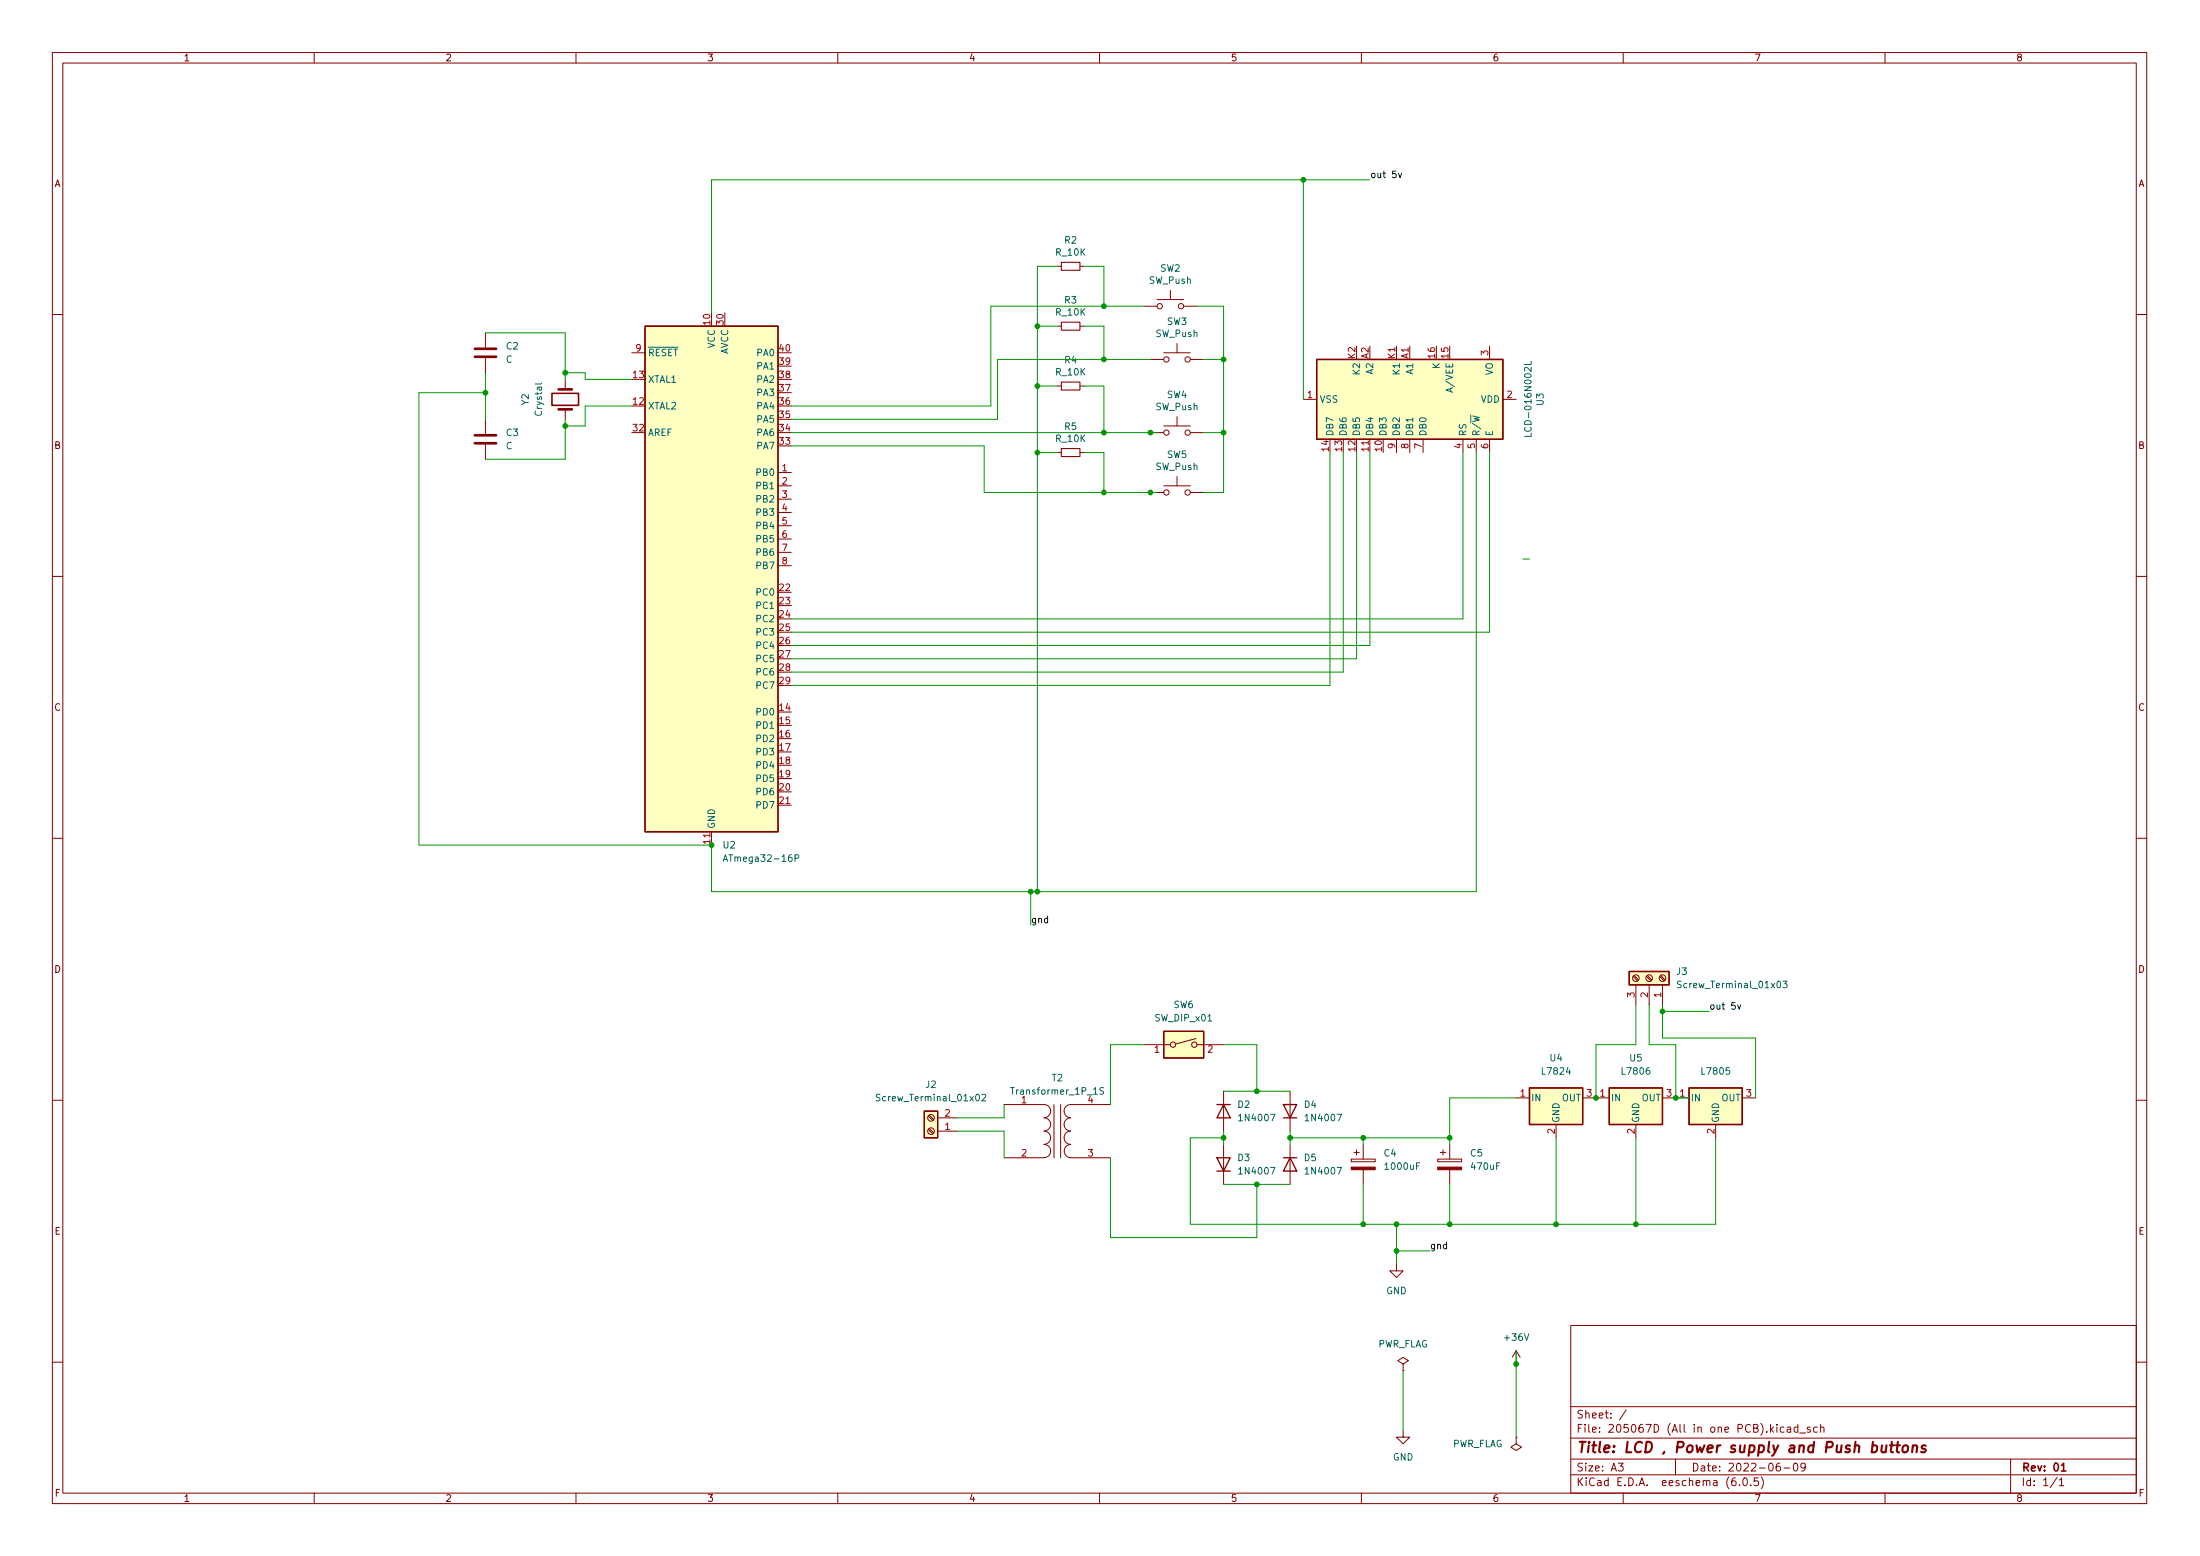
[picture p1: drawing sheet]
<svg xmlns="http://www.w3.org/2000/svg" width="420mm" height="297mm" viewBox="0 0 420 297" stroke-linecap="round" stroke-linejoin="round" font-family="sans-serif">
<g fill="none" stroke="#840000" stroke-width=".19">
<path d="M10 10h400v277h-400zM12 12h396v273h-396zM60 10v2M110 10v2M160 10v2M210 10v2M260 10v2M310 10v2M360 10v2M201.9 50.8h.8M206.2 50.8h.8M218.4 58.5h2.6"/>
<path d="M221 57.2h5.1M223.5 55.4v1.8M226.1 58.5h2.5M10 60h2M92.7 63.5v2.8M92.7 68.4v2.8M107.9 72.4v1.9M107.9 78.1v1.9M120.6 67.3h2.6M201.9 73.7h.8M201.9 62.3h.8M206.2 73.7h.8"/>
<path d="M206.2 62.3h.8M219.7 68.6h2.5M222.2 67.3h5.1M224.8 65.6v1.7M224.8 79.5v1.8M227.3 68.6h2.6M248.9 76.2h2.6M284.5 66.1v2.5M287 76.2h2.6M408 60h2M92.7 80v2.8M92.7 84.9v2.8"/>
<path d="M148.6 90.2h2.5M148.6 92.7h2.5M148.6 95.3h2.5M148.6 97.8h2.5M201.9 86.4h.8M206.2 86.4h.8M219.7 94h2.5M219.7 82.6h2.5M222.2 92.7h5.1M222.2 81.3h5.1M224.8 91v1.7M227.3 94h2.6"/>
<path d="M227.3 82.6h2.6M261.6 83.9v2.5M266.7 83.9v2.5M269.2 83.9v2.5M271.8 83.9v2.5M279.4 83.9v2.5M281.9 83.9v2.5M284.5 83.9v2.5M10 110h2M148.6 100.4h2.5M148.6 102.9h2.5M148.6 105.4h2.5"/>
<path d="M148.6 108h2.5M408 110h2M135.9 158.8v2.5M148.6 153.7h2.5M10 160h2M408 160h2M218.4 199.4h5.1M228.4 198.3l-3.9 1M228.6 199.4h5.1M311.9 186.4l.9 .9M312.1 186.2l.8 .9M312.4 188v3.8"/>
<path d="M314.5 186.4l.8 .9M314.6 186.2l.9 .9M315 188v3.8M317 186.4l.8 .9M317.2 186.2l.8 .9M317.5 188v3.8M10 210h2M177.3 213.1l.9 .8M177.3 215.6l.9 .8M177.5 212.9l.8 .8M177.5 215.4l.8 .9M179.1 215.9h3.8"/>
<path d="M179.1 213.4h3.8M191.8 210.9h7.6a1.27 1.27 0 0 1 1.3 1.2 1.27 1.27 0 0 1-1.3 1.3 1.26 1.26 0 0 1 1.3 1.3 1.26 1.26 0 0 1-1.3 1.2M199.4 218.5a1.26 1.26 0 0 1 1.3 1.2 1.26 1.26 0 0 1-1.3 1.3h-7.6M199.4 215.9a1.26 1.26 0 0 1 1.3 1.3 1.26 1.26 0 0 1-1.3 1.3M201.3 210.9v10.1M202.6 210.9v10.1M203.3 219.7a1.24 1.24 0 0 0 1.2 1.3h7.6M204.5 215.9a1.26 1.26 0 0 0-1.3 1.3 1.26 1.26 0 0 0 1.3 1.3M204.5 218.5a1.23 1.23 0 0 0-1.2 1.2M212.1 210.9h-7.6a1.27 1.27 0 0 0-1.3 1.2 1.27 1.27 0 0 0 1.3 1.3 1.26 1.26 0 0 0-1.3 1.3 1.26 1.26 0 0 0 1.3 1.2M233.7 208.3v7.6M233.7 218.5v7.6"/>
<path d="M246.4 208.3v7.6M246.4 218.5v7.6M259.1 219.5v1M260.3 218.5v2.8M275.6 219.5v1M276.9 218.5v2.8M289.6 209.6h2.5M297.2 214.7v2.5M302.3 209.6h5M312.4 214.7v2.5M317.5 209.6h5.1M327.7 214.7v2.5"/>
<path d="M332.7 209.6h2.6M408 210h2M258.1 221.3h4.5v.5h-4.5zM258.6 220h1M260.3 223.3v2.8M274.6 221.3h4.5v.5h-4.5zM275.1 220h1M276.9 223.3v2.8M266.7 241.3v1.3h1.3l-1.3 1.3-1.3-1.3h1.3M289.6 257.8l-.8 1.3M289.6 257.8v2.6M289.6 257.8l.7 1.3"/>
<path d="M300 253h108v32h-108zM10 260h2M268 273.1v1.3h1.2l-1.2 1.2-1.3-1.2h1.3M268 260.4l1-.6-1-.7-1 .7 1 .6v1.3M268 261.7h.1M289.6 274.4v1.2l-1.1 .7 1.1 .6 1-.6-1-.7M289.6 274.4h.1M300 278.5h108M300 274.5h108M300 268.5h108M309.1 279.3h.9l-.5 .6 .4 .1v.7l-.2 .1-.6-.1M310.6 269.1l-1.3 2"/>
<path d="M320 278.5v3M339.9 279.3a.6 .6 0 0 0-.7 .7v.5l.2 .2 .4 .1 .2-.1 .1-.5-.2-.2-.4-.1-.3 .3M340.7 272.5l-.4-.1-.3 .3 .1 .6h.6M341.4 272.5h.5l.1 .9M342 272.8h-.5a.29 .29 0 0 0-.2 .3 .29 .29 0 0 0 .2 .3l.5-.1M342.7 279.4l.2-.1a.8 .8 0 0 1 .5 .8 .8 .8 0 0 1-.5 .7 1 1 0 0 1-.2-1.4zM343.4 272.5l-.5-.1-.3 .3 .2 .6h.6M343.4 271.9v1.5M343.7 273.6h1.2M344.8 280l-.3 .2h-.3l-.3-.2 .2-.6 .4-.1 .2 .2a.99 .99 0 0 1-.3 1.3h-.3M345.7 272.5l-.3-.1-.3 .2 .1 .2 .5 .2v.3h-.6M347.1 272.5l-.5-.1-.2 .3 .1 .6h.6"/>
<path d="M347.7 272.6l.2-.2 .4 .1 .1 .9M347.7 271.9v1.5M384 278.5v6.5M408 260h2M60 285v2M110 285v2M160 285v2M210 285v2M260 285v2M300 281.5h108M310 285v2M331.4 282.1a.59 .59 0 0 0-.7 .7v.5l.2 .2 .4 .1 .2-.1 .1-.5-.2-.2-.4-.1-.3 .3"/>
<path d="M332.2 283.5v.1M333.1 282.2l.1-.1a.8 .8 0 0 1 .5 .8 .8 .8 0 0 1-.5 .7 1 1 0 0 1-.1-1.4zM334.4 283.5v.1M335.8 282.1h-.7l-.1 .7 .2-.1 .5 .1 .2 .2-.1 .5-.2 .1-.6-.1M336.4 281.9a1.73 1.73 0 0 1 0 2.3M340.7 280.2h1.2M360 285v2M392.9 282l-1.3 2M393.3 282.5l.4-.4v1.5M393.3 283.6h.8"/>
<circle cx="221.5" cy="58.5" r=".51"/>
<circle cx="225.6" cy="58.5" r=".51"/>
<circle cx="222.8" cy="68.6" r=".51"/>
<circle cx="226.8" cy="68.6" r=".51"/>
<circle cx="222.8" cy="94" r=".51"/>
<circle cx="222.8" cy="82.6" r=".51"/>
<circle cx="226.8" cy="94" r=".51"/>
<circle cx="226.8" cy="82.6" r=".51"/>
<circle cx="224" cy="199.4" r=".51"/>
<circle cx="228.1" cy="199.4" r=".51"/>
<circle cx="312.4" cy="186.7" r=".63"/>
<circle cx="315" cy="186.7" r=".63"/>
<circle cx="317.5" cy="186.7" r=".63"/>
<circle cx="177.8" cy="213.4" r=".63"/>
<circle cx="177.8" cy="215.9" r=".63"/>
</g>
<path d="M105.4 75.1h5.1v2.3h-5.1zM393.7 279.7l.4-.4v1.5M393.7 280.8h.8" fill="none" stroke="#840000" stroke-width=".3"/>
<path d="M359.4 275.9v1.2a.57 .57 0 0 0 .7 0M360.3 275.9l-.2 1.3M361 275.9h.7M361.3 275.2l-.2 1.8 .1 .1 .3 .1M362.1 275.9h.8M362.5 275.2l-.3 1.8 .1 .1 .4 .1M363.5 276.1a.52 .52 0 0 1 .5-.2 .52 .52 0 0 1 .4 .4v.6a.55 .55 0 0 1-.6 .4 .55 .55 0 0 1-.5-.4zM365.3 276.1a.49 .49 0 0 1 .9 .1l-.2 1M365.3 275.9l-.1 1.3M367.8 276a.49 .49 0 0 0-.8 .3l.2 .3 .5 .1 .1 .2-.3 .3-.6-.1" fill="none" stroke="#840000" stroke-width=".4"/>
<g fill="none" stroke="#840000" stroke-width=".25">
<path d="M123.2 62.3h25.4v96.5h-25.4zM251.5 68.6h35.5v15.3h-35.5zM222.2 196.9h7.7v5.1h-7.7zM311.1 185.5h7.7v2.5h-7.7zM176.5 212.1h2.6v5.1h-2.6zM232.4 210.9h2.5M233.7 210.9l1.2 2.5h-2.5zM245.1 210.9h2.5l-1.2 2.5zM245.1 213.4h2.5M292.1 207.7h10.2v7h-10.2zM307.3 207.7h10.2v7h-10.2zM322.6 207.7h10.1v7h-10.1z"/>
<path d="M232.4 221h2.5l-1.2 2.6zM232.4 223.6h2.5M245.1 221h2.5M246.4 221l1.2 2.6h-2.5z"/>
</g>
<g fill="#ffffc2" stroke="#ffffc2" stroke-width=".19">
<path d="M176.5 212.1h2.6v5.1h-2.6z"/>
<path d="M222.2 196.9h7.7v5.1h-7.7z"/>
<path d="M123.2 62.3h25.4v96.5h-25.4z"/>
<path d="M307.3 207.7h10.2v7h-10.2z"/>
<path d="M311.1 185.5h7.7v2.5h-7.7z"/>
<path d="M322.6 207.7h10.1v7h-10.1z"/>
<path d="M292.1 207.7h10.2v7h-10.2z"/>
<path d="M251.5 68.6h35.5v15.3h-35.5z"/>
</g>
<path d="M103.4 73.1l-.1 .2h-1.1M292.4 69v.6h-1.2M292.4 82.7v.6h-1.2M138.1 164.4l.4-1.2 .5 1.2M138.2 164.1h.6M151.8 163.8h.6l.2-.2-.1-.3-.7-.1v1.2M321.1 187.4l-.5-.1-.2 .1v.4l.6 .2 .1 .3-.3 .3-.4-.1M340.5 187.3h.8l-.4 .5 .3 .1v.6l-.2 .1-.5-.1M168.1 209l-.5-.1-.2 .1v.4l.5 .2 .2 .3-.3 .3-.5-.1M187.5 209l.5-.1 .3 .4-.8 .9h.8M193 207.6h.7M210.8 207.7l-.5-.1-.2 .1v.4l.6 .2 .1 .3-.3 .3-.5-.1" fill="none" stroke="#006464" stroke-width=".19"/>
<path d="M202.7 50.1h3.5v1.5h-3.5zM202.7 72.9h3.5v1.6h-3.5zM202.7 61.5h3.5v1.5h-3.5zM202.7 85.6h3.5v1.6h-3.5z" fill="none" stroke="#840000" stroke-width=".2"/>
<path d="M90.7 68.1h4M90.7 66.6h4M106.7 78.1h2.5M106.7 74.3h2.5M90.7 84.6h4M90.7 83.1h4" fill="none" stroke="#840000" stroke-width=".51"/>
<g fill="#840000" stroke="#840000" stroke-width=".19">
<path d="M258.1 222.8h4.5v.5h-4.5z"/>
<path d="M274.6 222.8h4.5v.5h-4.5z"/>
</g>
<path d="M267.1 33.1l.3 .8 .3-.8M331.8 191.8l.4 .9 .3-.9" fill="none" stroke="#0f0f0f" stroke-width=".19"/>
<g fill="none" stroke="#009600" stroke-width=".19">
<path d="M248.9 34.3v41.9M261.6 34.3h-125.7v25.4M201.9 50.8h-3.8v119.4M207 50.8h3.8v7.7M218.4 58.5h-29.2v19h-38.1M228.6 58.5h5.1v35.5h-3.8M92.7 75h-12.7v86.3h55.9v8.9h146v-83.8M92.7 63.5h15.2v8.9M92.7 71.2v8.8M107.9 71.2h3.9v1.2h8.8M120.6 77.5h-8.8v3.8h-3.9M198.1 73.7h3.8"/>
<path d="M198.1 62.3h3.8M207 62.3h3.8v6.3M207 73.7h3.8v8.9M219.7 68.6h-29.2v11.4h-39.4M229.9 68.6h3.8M107.9 80v7.7h-15.2M151.1 82.6h69.9M151.1 85.1h36.9v8.9h33M198.1 86.4h3.8M207 86.4h3.8v7.6M229.9 82.6h3.8M254 86.4v44.4h-102.9"/>
<path d="M256.5 86.4v41.9h-105.4M259.1 86.4v39.4h-108M261.6 86.4v36.8h-110.5M279.4 86.4v31.7h-128.3M284.5 86.4v34.3h-133.4M290.8 106.7h1.3M196.8 170.2v6.4M218.4 199.4h-6.3v11.5M233.7 199.4h6.3v8.9M312.4 191.8v7.6h-7.6v10.2M315 191.8v7.6h5v10.2h2.6M317.5 191.8v6.4h17.8v11.4"/>
<path d="M317.5 193.1h8.9M182.9 215.9h8.9v5.1M191.8 210.9v2.5h-8.9M233.7 217.2h-6.4v16.5h100.4v-16.5M233.7 215.9v2.6M233.7 208.3h12.7M246.4 217.2h30.5M246.4 215.9v2.6M260.3 217.2v1.3M289.6 209.6h-12.7v8.9M297.2 217.2v16.5M312.4 217.2v16.5"/>
<path d="M212.1 221v15.3h27.9v-10.2M233.7 226.1h12.7M260.3 226.1v7.6M266.7 238.8h6.3M266.7 233.7v7.6M276.9 226.1v7.6M289.6 257.8v16.6M268 261.7v11.4"/>
</g>
<g fill="#009600" stroke="#009600" stroke-width=".19">
<circle cx="266.7" cy="238.8" r=".46"/>
<circle cx="266.7" cy="233.7" r=".46"/>
<circle cx="260.3" cy="233.7" r=".46"/>
<circle cx="276.9" cy="233.7" r=".46"/>
<circle cx="289.6" cy="260.4" r=".46"/>
<circle cx="246.4" cy="217.2" r=".46"/>
<circle cx="260.3" cy="217.2" r=".46"/>
<circle cx="276.9" cy="217.2" r=".46"/>
<circle cx="248.9" cy="34.3" r=".46"/>
<circle cx="233.7" cy="68.6" r=".46"/>
<circle cx="210.8" cy="58.5" r=".46"/>
<circle cx="92.7" cy="75" r=".46"/>
<circle cx="107.9" cy="81.3" r=".46"/>
<circle cx="107.9" cy="71.2" r=".46"/>
<circle cx="233.7" cy="217.2" r=".46"/>
<circle cx="135.9" cy="161.3" r=".46"/>
<circle cx="196.8" cy="170.2" r=".46"/>
<circle cx="240" cy="226.1" r=".46"/>
<circle cx="240" cy="208.3" r=".46"/>
<circle cx="198.1" cy="170.2" r=".46"/>
<circle cx="320" cy="209.6" r=".46"/>
<circle cx="297.2" cy="233.7" r=".46"/>
<circle cx="312.4" cy="233.7" r=".46"/>
<circle cx="317.5" cy="193.1" r=".46"/>
<circle cx="304.8" cy="209.6" r=".46"/>
<circle cx="219.7" cy="94" r=".46"/>
<circle cx="233.7" cy="82.6" r=".46"/>
<circle cx="198.1" cy="86.4" r=".46"/>
<circle cx="210.8" cy="94" r=".46"/>
<circle cx="210.8" cy="82.6" r=".46"/>
<circle cx="219.7" cy="82.6" r=".46"/>
<circle cx="198.1" cy="62.3" r=".46"/>
<circle cx="210.8" cy="68.6" r=".46"/>
<circle cx="198.1" cy="73.7" r=".46"/>
</g>
<text font-size="2.8" fill="#840000" x="301" y="277.3">Title: LCD , Power supply and Push buttons</text>
<g font-size="2.1" fill="#840000">
<text x="301" y="273.5">File: 205067D (All in one PCB).kicad_sch</text>
<text x="301" y="270.8">Sheet: /</text>
<text x="301" y="280.9">Size: A3</text>
<text x="323" y="280.9">Date: 2022-06-09</text>
<text x="386" y="280.9">Rev: 01</text>
<text x="301" y="283.7">KiCad E.D.A. eeschema (6.0.5)</text>
<text x="386" y="283.7">Id: 1/1</text>
</g>
<g font-size="1.8" fill="#840000">
<text x="35" y="11.7">1</text>
<text x="85" y="11.7">2</text>
<text x="135" y="11.7">3</text>
<text x="185" y="11.7">4</text>
<text x="235" y="11.7">5</text>
<text x="285" y="11.7">6</text>
<text x="335" y="11.7">7</text>
<text x="385" y="11.7">8</text>
<text x="10.3" y="35.7">A</text>
<text x="408.3" y="35.7">A</text>
<text x="10.3" y="85.7">B</text>
<text x="408.3" y="85.7">B</text>
<text x="10.3" y="135.7">C</text>
<text x="408.3" y="135.7">C</text>
<text x="10.3" y="185.7">D</text>
<text x="408.3" y="185.7">D</text>
<text x="10.4" y="235.7">E</text>
<text x="408.4" y="235.7">E</text>
<text x="10.4" y="285.7">F</text>
<text x="35" y="286.7">1</text>
<text x="85" y="286.7">2</text>
<text x="135" y="286.7">3</text>
<text x="185" y="286.7">4</text>
<text x="235" y="286.7">5</text>
<text x="285" y="286.7">6</text>
<text x="335" y="286.7">7</text>
<text x="385" y="286.7">8</text>
<text x="408.4" y="285.7">F</text>
</g>
<g font-size="1.8" fill="#0f0f0f">
<text x="261.6" y="34">out 5v</text>
<text x="196.8" y="176.2">gnd</text>
<text x="326.4" y="192.7">out 5v</text>
<text x="273" y="238.4">gnd</text>
</g>
<g font-size="1.8" fill="#006464">
<text x="203.3" y="46.5">R2</text>
<text x="201.7" y="48.8">R_10K</text>
<text x="221.6" y="51.9">SW2</text>
<text x="203.3" y="57.9">R3</text>
<text x="219.4" y="54.2">SW_Push</text>
<text x="201.7" y="60.2">R_10K</text>
<text x="220.7" y="64.3">SW_Push</text>
<text x="222.9" y="62">SW3</text>
<text x="96.6" y="69.3">C</text>
<text x="96.7" y="66.7">C2</text>
<text x="123.7" y="68">~{RESET}</text>
<text x="136.5" y="66.5" transform="rotate(-90 136.5 66.5)">VCC</text>
<text x="139.1" y="67.8" transform="rotate(-90 139.1 67.8)">AVCC</text>
<text x="144.6" y="70.5">PA1</text>
<text x="144.6" y="68">PA0</text>
<text x="201.7" y="71.7">R_10K</text>
<text x="203.3" y="69.4">R4</text>
<text x="259.7" y="71.4" transform="rotate(-90 259.7 71.4)">K2</text>
<text x="262.3" y="71.4" transform="rotate(-90 262.3 71.4)">A2</text>
<text x="267.3" y="71.4" transform="rotate(-90 267.3 71.4)">K1</text>
<text x="269.9" y="71.4" transform="rotate(-90 269.9 71.4)">A1</text>
<text x="275" y="70.4" transform="rotate(-90 275 70.4)">K</text>
<text x="285.1" y="71.7" transform="rotate(-90 285.1 71.7)">VO</text>
<text x="101" y="77.3" transform="rotate(-90 101 77.3)">Y2</text>
<text x="123.7" y="73.1">XTAL1</text>
<text x="144.6" y="75.6">PA3</text>
<text x="144.6" y="73.1">PA2</text>
<text x="222.9" y="76">SW4</text>
<text x="252" y="76.9">VSS</text>
<text x="277.5" y="74.4" transform="rotate(-90 277.5 74.4)">A/VEE</text>
<text x="282.8" y="76.9">VDD</text>
<text x="294.8" y="77.4" transform="rotate(-90 294.8 77.4)">U3</text>
<text x="96.7" y="83.2">C3</text>
<text x="103.5" y="79.2" transform="rotate(-90 103.5 79.2)">Crystal</text>
<text x="123.7" y="78.1">XTAL2</text>
<text x="123.7" y="83.2">AREF</text>
<text x="144.6" y="83.2">PA6</text>
<text x="144.6" y="80.7">PA5</text>
<text x="144.6" y="78.1">PA4</text>
<text x="203.3" y="82.1">R5</text>
<text x="220.7" y="78.3">SW_Push</text>
<text x="254.6" y="83.3" transform="rotate(-90 254.6 83.3)">DB7</text>
<text x="257.2" y="83.3" transform="rotate(-90 257.2 83.3)">DB6</text>
<text x="259.7" y="83.3" transform="rotate(-90 259.7 83.3)">DB5</text>
<text x="262.3" y="83.3" transform="rotate(-90 262.3 83.3)">DB4</text>
<text x="264.8" y="83.3" transform="rotate(-90 264.8 83.3)">DB3</text>
<text x="267.3" y="83.3" transform="rotate(-90 267.3 83.3)">DB2</text>
<text x="269.9" y="83.3" transform="rotate(-90 269.9 83.3)">DB1</text>
<text x="272.4" y="83.3" transform="rotate(-90 272.4 83.3)">DB0</text>
<text x="280" y="83.3" transform="rotate(-90 280 83.3)">RS</text>
<text x="282.6" y="83.3" transform="rotate(-90 282.6 83.3)">R/~{W}</text>
<text x="285.1" y="83.3" transform="rotate(-90 285.1 83.3)">E</text>
<text x="292.5" y="82.5" transform="rotate(-90 292.5 82.5)">LCD-016N002L</text>
<text x="96.6" y="85.8">C</text>
<text x="144.6" y="85.8">PA7</text>
<text x="201.7" y="84.4">R_10K</text>
<text x="220.7" y="89.7">SW_Push</text>
<text x="222.9" y="87.4">SW5</text>
<text x="144.6" y="90.8">PB0</text>
<text x="144.6" y="93.4">PB1</text>
<text x="144.6" y="95.9">PB2</text>
<text x="144.6" y="98.5">PB3</text>
<text x="144.6" y="101">PB4</text>
<text x="144.6" y="103.5">PB5</text>
<text x="144.6" y="106.1">PB6</text>
<text x="144.6" y="113.7">PC0</text>
<text x="144.6" y="108.6">PB7</text>
<text x="144.6" y="116.2">PC1</text>
<text x="144.6" y="118.8">PC2</text>
<text x="144.6" y="121.3">PC3</text>
<text x="144.6" y="123.9">PC4</text>
<text x="144.6" y="126.4">PC5</text>
<text x="144.6" y="128.9">PC6</text>
<text x="144.6" y="131.5">PC7</text>
<text x="144.6" y="136.6">PD0</text>
<text x="144.6" y="139.1">PD1</text>
<text x="144.6" y="141.6">PD2</text>
<text x="144.6" y="144.2">PD3</text>
<text x="144.6" y="146.7">PD4</text>
<text x="144.6" y="149.3">PD5</text>
<text x="144.6" y="151.8">PD6</text>
<text x="144.6" y="154.3">PD7</text>
<text x="136.5" y="158.3" transform="rotate(-90 136.5 158.3)">GND</text>
<text x="138.1" y="162">U2</text>
<text x="139.1" y="164.5">ATmega32-16P</text>
<text x="320.2" y="186.1">J3</text>
<text x="321.1" y="188.6">Screw_Terminal_01x03</text>
<text x="220.7" y="195">SW_DIP_x01</text>
<text x="224.1" y="192.4">SW6</text>
<text x="296" y="202.6">U4</text>
<text x="311.3" y="202.6">U5</text>
<text x="176.8" y="207.7">J2</text>
<text x="193.6" y="209">Transformer_1P_1S</text>
<text x="200.9" y="206.4">T2</text>
<text x="294.7" y="205.1">L7824</text>
<text x="309.9" y="205.1">L7806</text>
<text x="325.2" y="205.1">L7805</text>
<text x="168.1" y="210.2">Screw_Terminal_01x02</text>
<text x="207.8" y="210.6">4</text>
<text x="236.4" y="211.5">D2</text>
<text x="236.9" y="214">1N4007</text>
<text x="249.1" y="211.5">D4</text>
<text x="249.6" y="214">1N4007</text>
<text x="292.4" y="210.2">IN</text>
<text x="297.8" y="214.4" transform="rotate(-90 297.8 214.4)">GND</text>
<text x="298.3" y="210.2">OUT</text>
<text x="307.6" y="210.2">IN</text>
<text x="313.1" y="214.4" transform="rotate(-90 313.1 214.4)">GND</text>
<text x="313.5" y="210.2">OUT</text>
<text x="322.8" y="210.2">IN</text>
<text x="328.3" y="214.4" transform="rotate(-90 328.3 214.4)">GND</text>
<text x="328.8" y="210.2">OUT</text>
<text x="236.4" y="221.7">D3</text>
<text x="249.1" y="221.7">D5</text>
<text x="264.3" y="220.8">C4</text>
<text x="280.9" y="220.8">C5</text>
<text x="236.9" y="224.2">1N4007</text>
<text x="249.6" y="224.2">1N4007</text>
<text x="264.7" y="223.3">1000uF</text>
<text x="281.1" y="223.3">470uF</text>
<text x="264.7" y="247.1">GND</text>
<text x="263" y="257.2">PWR_FLAG</text>
<text x="287.5" y="255.9">+36V</text>
<text x="266" y="278.8">GND</text>
<text x="277.3" y="276.3">PWR_FLAG</text>
</g>
<g font-size="1.8" fill="#a90000">
<text x="135.6" y="62" transform="rotate(-90 135.6 62)">10</text>
<text x="138.2" y="62" transform="rotate(-90 138.2 62)">30</text>
<text x="121.4" y="67.1">9</text>
<text x="148.9" y="69.6">39</text>
<text x="148.9" y="67.1">40</text>
<text x="258.8" y="68.5" transform="rotate(-90 258.8 68.5)">K2</text>
<text x="261.4" y="68.5" transform="rotate(-90 261.4 68.5)">A2</text>
<text x="266.4" y="68.5" transform="rotate(-90 266.4 68.5)">K1</text>
<text x="269" y="68.5" transform="rotate(-90 269 68.5)">A1</text>
<text x="274.1" y="68.3" transform="rotate(-90 274.1 68.3)">16</text>
<text x="276.6" y="68.3" transform="rotate(-90 276.6 68.3)">15</text>
<text x="284.2" y="67.8" transform="rotate(-90 284.2 67.8)">3</text>
<text x="120.9" y="77.3">12</text>
<text x="120.9" y="72.2">13</text>
<text x="148.9" y="77.3">36</text>
<text x="148.9" y="74.7">37</text>
<text x="148.9" y="72.2">38</text>
<text x="249.7" y="76">1</text>
<text x="287.8" y="76">2</text>
<text x="120.9" y="82.3">32</text>
<text x="148.9" y="82.3">34</text>
<text x="148.9" y="79.8">35</text>
<text x="148.9" y="84.9">33</text>
<text x="149.4" y="90">1</text>
<text x="253.7" y="86.1" transform="rotate(-90 253.7 86.1)">14</text>
<text x="256.3" y="86.1" transform="rotate(-90 256.3 86.1)">13</text>
<text x="258.8" y="86.1" transform="rotate(-90 258.8 86.1)">12</text>
<text x="261.4" y="86.1" transform="rotate(-90 261.4 86.1)">11</text>
<text x="263.9" y="86.1" transform="rotate(-90 263.9 86.1)">10</text>
<text x="266.4" y="85.6" transform="rotate(-90 266.4 85.6)">9</text>
<text x="269" y="85.6" transform="rotate(-90 269 85.6)">8</text>
<text x="271.5" y="85.6" transform="rotate(-90 271.5 85.6)">7</text>
<text x="279.1" y="85.6" transform="rotate(-90 279.1 85.6)">4</text>
<text x="281.7" y="85.6" transform="rotate(-90 281.7 85.6)">5</text>
<text x="284.2" y="85.6" transform="rotate(-90 284.2 85.6)">6</text>
<text x="149.4" y="92.5">2</text>
<text x="149.4" y="95">3</text>
<text x="149.4" y="97.6">4</text>
<text x="149.4" y="100.1">5</text>
<text x="149.4" y="102.7">6</text>
<text x="149.4" y="105.2">7</text>
<text x="149.4" y="107.7">8</text>
<text x="148.9" y="112.8">22</text>
<text x="148.9" y="115.4">23</text>
<text x="148.9" y="117.9">24</text>
<text x="148.9" y="120.4">25</text>
<text x="148.9" y="123">26</text>
<text x="148.9" y="125.5">27</text>
<text x="148.9" y="128.1">28</text>
<text x="148.9" y="130.6">29</text>
<text x="148.9" y="135.7">14</text>
<text x="148.9" y="138.2">15</text>
<text x="148.9" y="140.8">16</text>
<text x="148.9" y="143.3">17</text>
<text x="148.9" y="145.8">18</text>
<text x="148.9" y="148.4">19</text>
<text x="148.9" y="150.9">20</text>
<text x="148.9" y="153.5">21</text>
<text x="135.6" y="161" transform="rotate(-90 135.6 161)">11</text>
<text x="312.2" y="190.4" transform="rotate(-90 312.2 190.4)">3</text>
<text x="314.7" y="190.4" transform="rotate(-90 314.7 190.4)">2</text>
<text x="317.2" y="190.4" transform="rotate(-90 317.2 190.4)">1</text>
<text x="220.5" y="201">1</text>
<text x="230.6" y="201">2</text>
<text x="290.3" y="209.3">1</text>
<text x="303" y="209.3">3</text>
<text x="305.6" y="209.3">1</text>
<text x="318.3" y="209.3">3</text>
<text x="320.8" y="209.3">1</text>
<text x="333.5" y="209.3">3</text>
<text x="180.5" y="215.7">1</text>
<text x="180.5" y="213.1">2</text>
<text x="195.1" y="210.6">1</text>
<text x="195.1" y="220.8">2</text>
<text x="207.8" y="220.8">3</text>
<text x="296.9" y="216.4" transform="rotate(-90 296.9 216.4)">2</text>
<text x="312.2" y="216.4" transform="rotate(-90 312.2 216.4)">2</text>
<text x="327.4" y="216.4" transform="rotate(-90 327.4 216.4)">2</text>
</g>
</svg>
